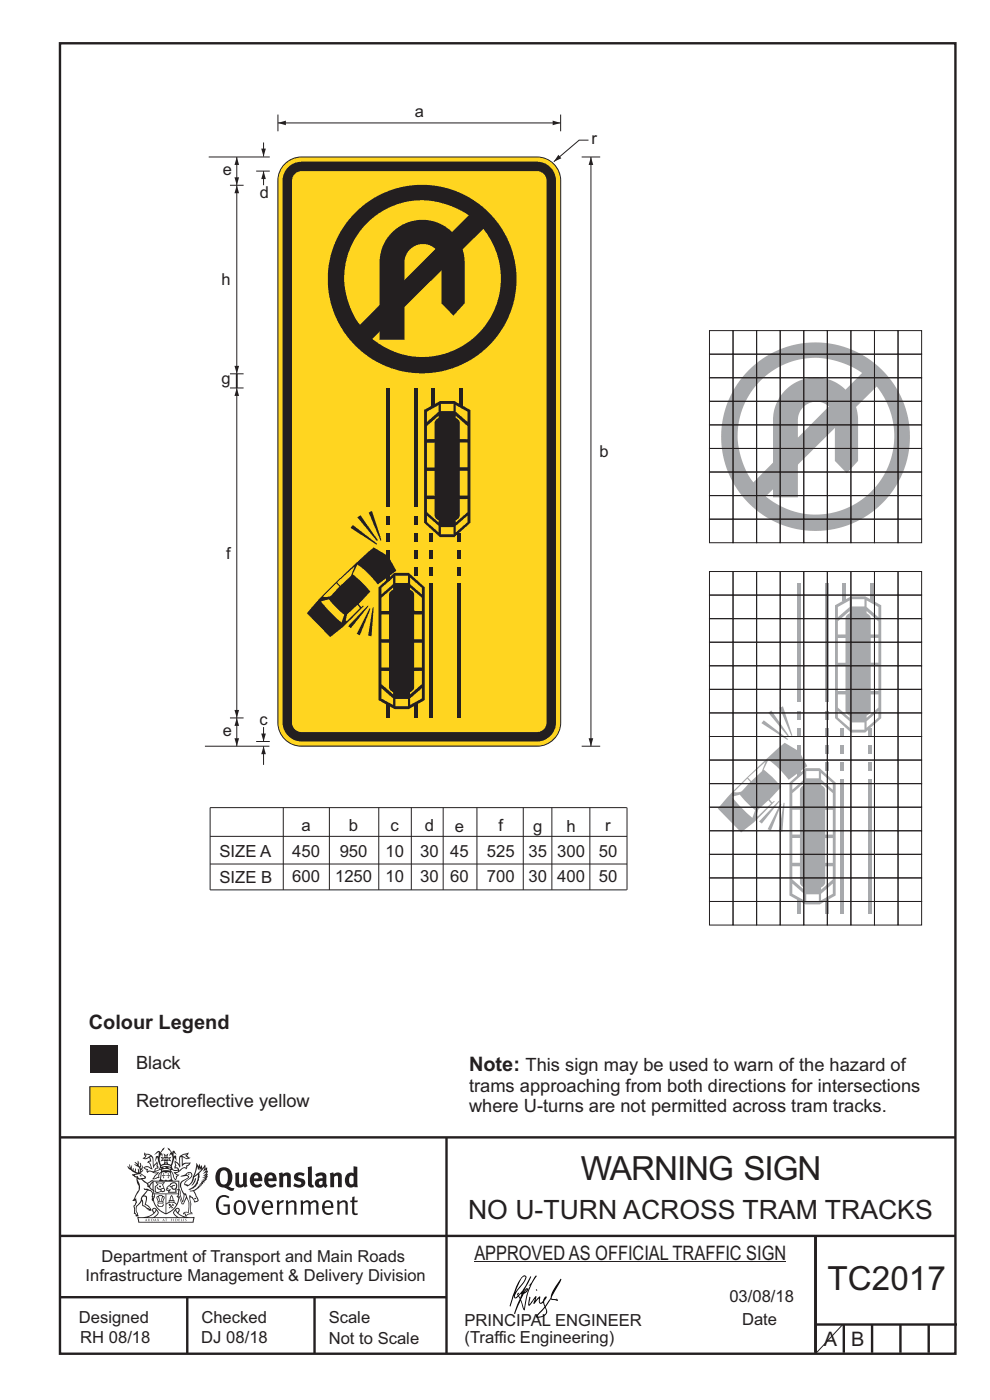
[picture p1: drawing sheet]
<svg xmlns="http://www.w3.org/2000/svg" width="210mm" height="297mm" viewBox="0 0 210 297" stroke-linecap="round" stroke-linejoin="round" font-family="sans-serif">
<g fill="none" stroke="#231f20" stroke-width=".51">
<path d="M12.7 9.2h190v278h-190zM12.7 241.3h190M94.7 241.4v45.8M12.7 275.2h82M12.7 262.2h190.1M39.7 275.2v12M66.7 275.2v12M173 262.1v24.9M173 281h30M179 281v6M185 281v6M191 281v6"/>
<path d="M197 281v6"/>
</g>
<path d="M100.6 267.7h66.2" fill="none" stroke="#231f20" stroke-width=".21"/>
<g fill="#231f20">
<path d="M47 248.4a2.55 2.55 0 0 0 0 2.7l.3 .2a.81 .81 0 0 0 1-1v-.5a1.04 1.04 0 0 0-1.1-1.5zM46.3 248.1a1.82 1.82 0 0 1 2.1-.2 1.82 1.82 0 0 1 .9 1.8 2.29 2.29 0 0 1-.8 2l.7 .3h.5l-.2 .6a2.87 2.87 0 0 1-2-.7 2.12 2.12 0 0 1-1.7-3.1z" fill-rule="evenodd"/>
<path d="M49.9 248.9l.8-.2v2a.46 .46 0 0 0 .3 .6 .46 .46 0 0 0 .6-.3v-2.1l.7-.2v2.4l.2 .5-.5 .3-.3-.3a1.02 1.02 0 0 1-1.2 .3 1.02 1.02 0 0 1-.6-1.1z" fill-rule="evenodd"/>
<path d="M54 249.5l-.1 .5h.9a.49 .49 0 0 0-.2-.6 .49 .49 0 0 0-.6 .1zM53.4 249.1a1.34 1.34 0 0 1 1.6-.2 1.34 1.34 0 0 1 .6 1.5v.2h-1.7a.77 .77 0 0 0 .5 .8 .77 .77 0 0 0 .9-.4l.3 .5a1.59 1.59 0 0 1-2 .2 1.59 1.59 0 0 1-.5-2.1z" fill-rule="evenodd"/>
<path d="M57 249.5l-.1 .5h1a.49 .49 0 0 0-.2-.6 .49 .49 0 0 0-.7 .1zM56.4 249.1a1.34 1.34 0 0 1 1.6-.2 1.34 1.34 0 0 1 .7 1.5v.2h-1.8a.77 .77 0 0 0 .5 .8 .77 .77 0 0 0 .9-.4l.4 .5a1.59 1.59 0 0 1-2.1 .2 1.59 1.59 0 0 1-.5-2.1z" fill-rule="evenodd"/>
<path d="M59.2 248.9l.7-.2 .1 .4a.95 .95 0 0 1 1-.3 .95 .95 0 0 1 .7 .8v2.3h-.8v-2.3a.46 .46 0 0 0-.8 .1v2.2h-.8z" fill-rule="evenodd"/>
<path d="M62.6 249.1a1.75 1.75 0 0 1 2-.1l-.2 .5-.6-.2a.43 .43 0 0 0-.6 .3l.4 .3a1.04 1.04 0 0 1 1.2 1.1 1.04 1.04 0 0 1-1.4 1l-1.2-.4 .3-.6 1 .4 .4-.4a.88 .88 0 0 0-1-.5l-.4-.2-.1-.4z" fill-rule="evenodd"/>
<path d="M65.3 247.6l.8-.2 .1 3.8 .3 .2 .1 .4a.88 .88 0 0 1-1 0 .88 .88 0 0 1-.3-1z" fill-rule="evenodd"/>
<path d="M67.8 250.6a.43 .43 0 0 0-.1 .7 .43 .43 0 0 0 .7-.1v-.7zM66.8 249.1a1.7 1.7 0 0 1 2.4 .1v1.9l.3 .4-.4 .5-.5-.4a1.03 1.03 0 0 1-1.7-.1 1.03 1.03 0 0 1 .8-1.5h.7v-.4a.8 .8 0 0 0-1.2 .1z" fill-rule="evenodd"/>
<path d="M70 248.9l.7-.2 .1 .4a.95 .95 0 0 1 1-.3 .95 .95 0 0 1 .7 .8v2.3h-.8v-2.3a.46 .46 0 0 0-.8 .1v2.2h-.8z" fill-rule="evenodd"/>
<path d="M74.3 249.5a1.48 1.48 0 0 0 0 1.7h.5l.2-.1v-1.5l-.3-.2zM75 247.4l.8 .1 .1 4.4h-.7l-.1-.2a1.26 1.26 0 0 1-1.4 0 1.26 1.26 0 0 1-.5-1.3 1.29 1.29 0 0 1 .4-1.4 1.29 1.29 0 0 1 1.4-.1z" fill-rule="evenodd"/>
<path d="M46.4 253.9a1.72 1.72 0 0 1 2.3 0l-.3 .3a1.24 1.24 0 0 0-1.4-.2 1.24 1.24 0 0 0-.6 1.4 1.49 1.49 0 0 0 1.2 1.9l.7-.1v-1.3h-.8l-.1-.4h1.3v1.9a1.93 1.93 0 0 1-2.2 0 1.93 1.93 0 0 1-.7-2.2l.2-.8z" fill-rule="evenodd"/>
<path d="M50.4 255.1a1.65 1.65 0 0 0 .2 2.2 .99 .99 0 0 0 1-1.4 .78 .78 0 0 0-.4-.8 .78 .78 0 0 0-.8 0zM50 254.9a1.33 1.33 0 0 1 1.6-.1 1.33 1.33 0 0 1 .5 1.4 1.31 1.31 0 0 1-1.3 1.6 1.31 1.31 0 0 1-1.2-1.6v-.6z" fill-rule="evenodd"/>
<path d="M52.5 254.7l.4-.1 .9 2.6 .8-2.5h.5l-1.1 3h-.5z" fill-rule="evenodd"/>
<path d="M56.3 255.2l-.2 .7h1.3a.7 .7 0 0 0-.3-.8 .7 .7 0 0 0-.8 .1zM55.9 255a1.22 1.22 0 0 1 1.5-.2 1.22 1.22 0 0 1 .5 1.5h-1.8a.93 .93 0 0 0 .5 1 .93 .93 0 0 0 1.1-.2l.2 .3a1.43 1.43 0 0 1-1.8 .1 1.43 1.43 0 0 1-.6-1.7z" fill-rule="evenodd"/>
<path d="M58.7 254.7l.4-.1 .1 .5 .4-.4 .6-.1-.2 .5a.66 .66 0 0 0-.8 .7v1.9h-.4z" fill-rule="evenodd"/>
<path d="M60.6 254.7l.4-.1 .1 .5a.94 .94 0 0 1 1-.5 .94 .94 0 0 1 .8 .8v2.3h-.5l-.1-2.5a.81 .81 0 0 0-1.2 .3v2.2h-.4z" fill-rule="evenodd"/>
<path d="M63.7 254.7l.5-.1 .1 .5 .4-.3a.78 .78 0 0 1 1.1 .3 .9 .9 0 0 1 1-.5 .9 .9 0 0 1 .8 .8v2.3h-.5l-.1-2.5a.67 .67 0 0 0-1.1 .3v2.2h-.5v-2.4l-.4-.3-.7 .4v2.3h-.5z" fill-rule="evenodd"/>
<path d="M69 255.2l-.1 .7h1.3a.7 .7 0 0 0-.3-.8 .7 .7 0 0 0-.9 .1zM68.7 255a1.22 1.22 0 0 1 1.5-.2 1.22 1.22 0 0 1 .5 1.5h-1.8a.93 .93 0 0 0 .4 1 .93 .93 0 0 0 1.2-.2l.1 .3a1.44 1.44 0 0 1-1.7 .1 1.44 1.44 0 0 1-.6-1.7z" fill-rule="evenodd"/>
<path d="M71.4 254.7l.5-.1 .1 .5a.94 .94 0 0 1 1-.5 .94 .94 0 0 1 .8 .8v2.3h-.5l-.1-2.5a.81 .81 0 0 0-1.2 .3v2.2h-.4z" fill-rule="evenodd"/>
<path d="M74.7 253.9l.5-.1v.9h.7l-.1 .3h-.6v2.2l.1 .2h.5l.1 .3a.75 .75 0 0 1-1.2-.6v-2.1h-.4v-.3h.4z" fill-rule="evenodd"/>
<path d="M30.8 244.9l1.1 .3-.9 .5h-.4l.6-.5zM31.8 245.4h.2a2.44 2.44 0 0 1 .4 1.9l.1 .5 .7-1-.1 .6 .3 .3a.57 .57 0 0 0-.6 .7l-1-.1-.5 .2 .2-.5-.8-.3 .7-.1 .9 .5 .1-.1-.6-1.3-.2-.2h.5zM30.7 244.4l-.1 .5 .2 .4-.6 .4a1.04 1.04 0 0 0 1.4-.1l.2 .6-.3 .1-.2 .4a.94 .94 0 0 1 .8 1.1l-.2-.1a1.16 1.16 0 0 0-1.5-.1l.3 .4 .4 .2 .1 .5 .2 .1 .1-.2a.94 .94 0 0 1 1.1 .2l.8 .1-1.2 1.2a1.13 1.13 0 0 0 1.2-.2l.4-.1-.1-.4 .5-.8a.83 .83 0 0 0-.6 1.1l-.3-.1-.7 .4 1.1-1.4-.5 .1-.5-.1 1.3-.5-.1-.1-.9 .4v-.3l.2-.2 .3 .1 .1-.3-.2-.4v-.6l-.1-.4-.7 1v-.7a1.42 1.42 0 0 0-1.6-1.8z" fill-rule="evenodd"/>
<path d="M38.5 245.2l.5-.2 .7-.1-.6 .3 .8 .5h-.3zM38.3 245.5l.2-.1 .1 2a1.69 1.69 0 0 1 1.6-.6l-.8 .5 .1 .5a1.1 1.1 0 0 0-1.5 .6l-.1-.5-.2-.2h-.5l.3-.4-.3-.7a1.42 1.42 0 0 1 .8 1.1l.2-.1zM37.1 246.2l.1 1-.2 .3 .1 .4h.5l.1 .2a.96 .96 0 0 1-1.1-.1l-.1 .1a1.06 1.06 0 0 0 1.3 .2v.1a.72 .72 0 0 1-1 .2l.3 .5 .6 .2-.4 .2-.1 .6-.2-.3-.4-1.1-.4-.4 .4 .9a1.54 1.54 0 0 0 .7 1.2l.2-.3a.58 .58 0 0 1 .4-.8l.2-.1h-.3l-.5-.3 .9-.5a.93 .93 0 0 1 1.2-.5v.2l.2-.2 .1-.5a.99 .99 0 0 0 .7-.8l-1.3 .1-.3 .2-.1-1.4 .9 .4 .9-.3h-.4l-.5-.4 .4-.7-.6 .2a1.46 1.46 0 0 0-1.4 2.1v.4l-.2-.4z" fill-rule="evenodd"/>
<path d="M35.6 248.9l.2 .1-.1 .3 .4 .1h-.4v.6l-.1-.6h-.3l.3-.1z" fill-rule="evenodd"/>
<path d="M34.6 248.9l.2 .1v.3l.3 .1h-.3l-.1 .6v-.6h-.4l.4-.1z" fill-rule="evenodd"/>
<path d="M34.3 248.8a.57 .57 0 0 1 .9 .2 .57 .57 0 0 1 .9-.2l.2 1.4h-.2a.57 .57 0 0 1-.9 0 .69 .69 0 0 1-1.1 0zM34.2 248.1l-.3 2.1-.2 .4h3l-.2-.4-.3-2.1h-.2v.2l-.8-.1-.8 .1v-.2z" fill-rule="evenodd"/>
<path d="M34.2 252.4a.3 .3 0 0 0 .6 0 .3 .3 0 0 0-.6 0zM33.3 250.9l.3 .3-.3 .4a.79 .79 0 0 0 0 1.3l.8-.2-.1-.3a.55 .55 0 0 1-.7-.6l.1-.1 .2 .3 .3 .2 .8-.2-.4-.7 .4-.4-.7 .2zM33 250.7l1.1 .2 .9-.2-.4 .6 .4 1.2a.56 .56 0 0 1-.8 .3l-.2 .1a.73 .73 0 0 1-.9 .1 .73 .73 0 0 1-.3-1v-.4l.6-.4z" fill-rule="evenodd"/>
<path d="M35.6 251.8l.7-.4a.58 .58 0 0 1 1-.1 .58 .58 0 0 1-.4 .9l-.3-.3a.43 .43 0 0 1 .6-.4 .57 .57 0 0 0-.8 .2l-.2-.1-.3 .1 .4 .2a.55 .55 0 0 0 .9 .4v.5h-1.3l.3-.4-.1-.1-.6 .1 .2-.3-.2-.1zM35.4 251.8l-.1 .2a.39 .39 0 0 0 .2 .6h.3l-.2 .4h1.9l-.1-.8a.86 .86 0 0 0-.1-1.3 .86 .86 0 0 0-1.3 .4z" fill-rule="evenodd"/>
<path d="M36 254.8h.8v.2h-.8zM36.4 253.8l.2 .8h-.4zM36.4 253.5l-.3 .5-.1 .6h-.2v.4l-.7 .4 .2 .1a1.48 1.48 0 0 1 2.1 .2l.2-.1-.6-.5v-.5h-.2l-.1-.6z" fill-rule="evenodd"/>
<path d="M35.8 255.4l.4 .1 .1 .3 .3-.2-.2-.2a.38 .38 0 0 1 .5 .5l-.2-.2-.3 .2 .3 .2-.3 .3-.1-.4-.4 .4-.1-.2 .4-.3-.1-.1-.2 .1z" fill-rule="evenodd"/>
<path d="M34.5 254h.2v.2l-.2 .6h-.2zM33.6 255.3h.9v.2a.55 .55 0 0 1-.8 .4v-.2l-.2-.1zM33.4 254h.2l.2 .8h-.2zM33.6 255l.8-.1 .1 .2h-.8zM33.8 253.7h.5l-.2 1.1h-.1zM33.3 253.8l-.1 .3 .3 1.1a.48 .48 0 0 0-.1 .6 .48 .48 0 0 0 .5 .2h.5a.49 .49 0 0 0 .2-.8l.3-1.1-.1-.3a1.42 1.42 0 0 0-1.5 0z" fill-rule="evenodd"/>
<path d="M33.7 251.5l.4 .1 .1 .3h-.3z" fill-rule="evenodd"/>
<path d="M41.3 250.1l.3-.2-.2 .8-.6 .8h-.2l.5-.7z" fill-rule="evenodd"/>
<path d="M39.7 249l.3-.2 .5 .2a.88 .88 0 0 1-.6 1.1 1.22 1.22 0 0 0-.8 1.3l.5 .2a.72 .72 0 0 0 .9-.4l.5-.8 .2-.6 .8-.6v.2a2.85 2.85 0 0 1-2 2.9l.1 .1a2.13 2.13 0 0 0 1.9-1.5v-.3a2.01 2.01 0 0 0 .3-1.7l1.1-1.3-.4 1 .7-.5-.7 1 .8-.4-.8 .8 .7-.2-.9 .6 .8-.1-.8 .4h.7l-.8 .3 .3 .2h-.4l.2 .3h-.4l.2 .3h-.4l.1 .2h-.1a2.16 2.16 0 0 1-2 1.1l.1 .2 .4-.1a.76 .76 0 0 1 .7 .8l.5 1.2-.6 .2a1.45 1.45 0 0 0-1.1-1.3l.2 1.8-.1 1.8 .4 .3a1.07 1.07 0 0 0-1.2 .4v-.3l-.5-.2a.87 .87 0 0 1 1.1-.1v-.7a4.4 4.4 0 0 0-.6-3.1l-.1-.3h-.2a2.16 2.16 0 0 1-.7-2.2l.3-.4 1.2-.7a.55 .55 0 0 0-.4-.8zM37.8 252.4a.76 .76 0 0 1 .3 1.1l.6 1.6 .4-1.7 .2 .1a.61 .61 0 0 1-.1 .9l-.3 .8-.2 .1-.7-1.6-.3 .1a1.18 1.18 0 0 0 .1-1.4zM41.8 247.5l.2 .7 .3-.5v.6l.4-.5a1.9 1.9 0 0 1-1.2 1.4l-.3 .3zM38.2 249.6l1.4-.2 .2 .2v.3l-.5 .2a1.26 1.26 0 0 0-.9 1.9l.2 .7a1.84 1.84 0 0 1 .1 2.1l-.4-1.4a.96 .96 0 0 0-.4-1.2l-.4 .2a.78 .78 0 0 1 0 1.3l.1 .3h.4l.4 1.1a.38 .38 0 0 0 .2 .4 .38 .38 0 0 0 .4-.1l.6-1.2a2.94 2.94 0 0 1 .4 2.5l-.1 .4h-.8l-.3 .4v.2l.4-.1 .1 .4 .2 .1a1.02 1.02 0 0 1 1.3-.5v-.4l-.3-.1 .1-1.8-.3-1.3h.1a1.14 1.14 0 0 1 .8 1 .63 .63 0 0 0 .8-.2 .63 .63 0 0 0-.2-.9l-.6-1.2 .9-.6 .2-.4h.3l-.1-.2h.4l-.1-.3h.3l-.1-.3 .5-.1-.2-.2 .6-.4v-.2h-.2l.4-.5h-.3l.3-.5-.4 .1 .4-.5v-.3l-.3 .2 .2-.7-.1-.2-.4 .3v-.8l-.6 .8-.2-.8-.2 .5-.3-.7-.1 .6-.5-.8-.1 1.4-.6 1.8a1.81 1.81 0 0 1-1 1.5l-.6-.2a1.75 1.75 0 0 1 1.1-1.2 .75 .75 0 0 0 .1-1.3 .75 .75 0 0 0-1.2 .4z" fill-rule="evenodd"/>
<path d="M41.2 254.1h.3l.2 .2-.4 .1z" fill-rule="evenodd"/>
<path d="M29.4 258.4h11.6l-.1 .8h-11.4zM31.3 258.2l.5-.1a2.48 2.48 0 0 0 1.4-1.3l.3 .5-.5 .6-.5 .3zM32.5 256.6l.3-.2 .2 .1-.3 .7zM37.2 256.8a2.65 2.65 0 0 0 1.8 1.4h-1.1l-.5-.3-.5-.6zM37.4 256.5l.2-.1 .3 .2-.3 .6zM29.2 258.2l.1 1.2h11.8l.2-1.1-.2-.1a4.1 4.1 0 0 1-3.3-.9l.3-.4-.1-.6a1.06 1.06 0 0 0-1.3 1l.2 .4 .6 .5h-4.7l.3-.1a.84 .84 0 0 0 .6-.8 .84 .84 0 0 0-.5-.8l-.3-.2h-.5l-.1 .6 .3 .4a4.2 4.2 0 0 1-3.4 .9z" fill-rule="evenodd"/>
<path d="M31 258.7l.1 .2h-.2zM31 258.5l-.3 .6 .4-.2 .2 .2z" fill-rule="evenodd"/>
<path d="M31.3 258.6h.3v.4a.25 .25 0 0 0 .2-.1 .25 .25 0 0 0-.1-.3h.1a.29 .29 0 0 1 0 .4 .29 .29 0 0 1-.4 0 .29 .29 0 0 1 0-.4z" fill-rule="evenodd"/>
<path d="M32.2 258.6a.22 .22 0 0 1 .3 .2 .22 .22 0 0 1-.3 .2zM32 258.6l.1 .4a.33 .33 0 0 0 .4 0 .33 .33 0 0 0 0-.4 .33 .33 0 0 0-.5 0z" fill-rule="evenodd"/>
<path d="M32.9 258.7l.1 .2h-.2zM32.9 258.5l-.2 .6 .3-.2 .2 .2z" fill-rule="evenodd"/>
<path d="M33.3 258.6h.2l.1 .1 .2-.1-.2 .2 .2 .3-.3-.3-.1 .3h-.1l.2-.3z" fill-rule="evenodd"/>
<path d="M34.7 258.7l.1 .2h-.2zM34.7 258.5l-.3 .6 .4-.2 .2 .2z" fill-rule="evenodd"/>
<path d="M35 258.5h.5l-.2 .1v.5h-.2l.1-.5z" fill-rule="evenodd"/>
<path d="M36.2 258.6l.3-.1-.1 .1v.2h.1h-.1v.3h-.2z" fill-rule="evenodd"/>
<path d="M36.7 258.6h.2v.5h-.2z" fill-rule="evenodd"/>
<path d="M37.3 258.6a.22 .22 0 0 1 .3 .2 .22 .22 0 0 1-.3 .2zM37.1 258.6v.4a.33 .33 0 0 0 .5 0 .33 .33 0 0 0 0-.4 .33 .33 0 0 0-.5 0z" fill-rule="evenodd"/>
<path d="M37.8 258.6l.4-.1-.2 .1v.2h.1h-.1v.2l.2 .1h-.4z" fill-rule="evenodd"/>
<path d="M38.4 258.6h.2l-.1 .4 .2 .1h-.3z" fill-rule="evenodd"/>
<path d="M38.9 258.6h.2v.5h-.2z" fill-rule="evenodd"/>
<path d="M39.3 258.6h.2h-.1l.2 .3-.2 .2-.1-.1v-.1l.2 .1z" fill-rule="evenodd"/>
<path d="M34.2 247.4a1.51 1.51 0 0 1 2 .2 2.67 2.67 0 0 0-2.1 0zM35.7 247.6l.4 .1 .1 .3-.4-.1zM34.6 247.6h.5l.1 .2h-.4zM34 247.8l.3 .2h-.3zM34.9 246.9l.3-.2 .3 .2zM34.9 245.6l.2 .1v.3h-.2zM35 245.1l.2 .2 .2-.2-.1 .3h-.2zM35.1 246.3h.2l.1 .4-.2-.2-.2 .2zM35.3 245.7l.2-.1v.4h-.2zM34.4 245.7h.3l.1 .3-.4 .1 .2-.2zM35.7 245.7h.3l-.2 .2 .2 .2-.4-.1zM32.7 244.9l1-.5-.1 1-.2-.2-.3 .2-.3 1.1 .5-1 .3 .9a1.84 1.84 0 0 1 .2 1.7l.4 .1a2.48 2.48 0 0 1 2.2 0l.2-.2-.2-.7 .7-1.8 .4 .7-.2-1-.2-.1-.2 .3v-.9l.6 .4-.6-.8-.3 .1-.1 .4-.5-.9-.5-.3 .2 .5 .6 .5-.5 .8 .4-.4a2.06 2.06 0 0 1 0 2.3l-.5-.2-.2-.6 .1-.1 .8 .2-.4-.5 .4-.5-.7 .2-.2-.2 .2-.7-.5 .4-.5-.4 .2 .7-.2 .2-.7-.2 .4 .5-.4 .5 .8-.2 .1 .1-.2 .6-.5 .2a2.02 2.02 0 0 1 0-2.2l.3 .5-.1-.7-.3-.1 .8-1.2-.4 .3-.5 .8-.2-.3a.8 .8 0 0 0-.8 .5z" fill-rule="evenodd"/>
<path d="M29.2 250.1l.3 .1a.61 .61 0 0 1 .8 .4l.3 .2a.8 .8 0 0 1 .6 1l.4 .1 .5 .5a1 1 0 0 1 .5 1.1l-.1 .7v-.5h-.1a.96 .96 0 0 0-.8-1.3l-.2-.2h-.7l-.1-.1-.1 .1 .1 .3h.6l-1.2 1.3-.2 1-.4 .6a1.33 1.33 0 0 0-.5 1.8l.2 .5a1.26 1.26 0 0 1-.5-1.5l-.1-.3a1.56 1.56 0 0 0 .4-1.7l-.3 .2 .2-.5a3.2 3.2 0 0 0 .7-3zM30.4 253.9h.4a2.06 2.06 0 0 1-.1 1.6l.7 .5 .4 .4-.6-.1-.8-.6-.1-.9a.51 .51 0 0 1 .1-.9zM28.6 249.3a1.52 1.52 0 0 1 2.1 .5l-1.1 .2-.2-.1-.1-.4h-.5zM27.5 247v.8l-.3-.4h-.1a3.1 3.1 0 0 0 1.9 1.6l-1 .1 .5 .6 .5 .1 .1 1.1a1.84 1.84 0 0 1-.3 2.5l-.4 .9-.3 .4 .2 .1 .4-.1 .1 .4-.2 .5-.3 .2 .1 1.7h.2l.3 .5 .1 .1 .4-.1-.1-.5a1.3 1.3 0 0 1-.1-1.7l.9-1 .1 1.1 .6 .2 .5 .5 .1-.1 .2 .3h.5a1.85 1.85 0 0 0-1.2-1.4l.1-.3a1.39 1.39 0 0 0 0-1.4l-.5-.1 .5-.5a.66 .66 0 0 1 .9-.4 .66 .66 0 0 1 .3 .9l-.1 .4 .2-.1v.2l-.1 .3 .2 .5 .1-.3a2.24 2.24 0 0 0 .1-2.2 .73 .73 0 0 1-.7-.7 .73 .73 0 0 1 .6-.7v-.2a.94 .94 0 0 0-.9 .8 .48 .48 0 0 1-.1-.6 .48 .48 0 0 1 .5-.2l.5-.3a.51 .51 0 0 0-.8 .2l-.5 .2-1-.8h.6l.2-.5-1.2-.7 .5-.5v-.3l-.5 .4 .1-.2a.69 .69 0 0 0 .2-1v.4l-.2 .3v-1.1l-.3-.2 .1 .6-.1 .2-.4-1.3v.7l-.6-.4 .5 .7-.6-.2 .3 .3a1 1 0 0 1 .7 1.4l-.2-.8v.9l-.5-.2v-.8l-.2 .7-.2-.1-.1-.6-.2 .4-.2-.2 .1-.7-.2 .5z" fill-rule="evenodd"/>
<path d="M29.6 249.4l.2-.1 .3 .2z" fill-rule="evenodd"/>
<path d="M32.4 250.5h5.6v2l-.2-.1v-1.7h-5.2v2.5h5.2v-.8l.1 .2-.1 1.1v-.3h-2.5v4a4.1 4.1 0 0 0 2.6-3.6l.1-.1a4 4 0 0 1-2.8 3.9 4.2 4.2 0 0 1-2.8-4.7l.1 1.2 .1-.1a3.8 3.8 0 0 0 2.5 3.4v-4h-2.5l-.2-.9z" fill-rule="evenodd"/>
<circle cx="40" cy="249.1" r=".17"/>
</g>
<g fill="#000001">
<path d="M111.6 273.7l.2-.2-.5 .7zM110.4 274.5l.3 .1-.3 .7-.3-.4zM110.9 270.9l.5-.1a9.3 9.3 0 0 1-2 3.2l-.1 .2 1-2.5zM110.6 271a14.7 14.7 0 0 0-2.2 4.9l-.3 1.2 .1 .1 .8-2.4a.42 .42 0 0 0 .2 .7 .42 .42 0 0 0 .6-.3l.2-.2 .2 .6-1.1 3.1h.2l1.1-2.8 .6 1.9 .2 .2 .2-.5a13.5 13.5 0 0 1 2-6.2l.5-.5-.2-.2-1.6 2.1 .4-.1a14.9 14.9 0 0 0-1.3 5.1l-.4-1.2a1.39 1.39 0 0 1 .2-1.8l.1-.2a.92 .92 0 0 0 .8-1.2 .75 .75 0 0 0-.7 .7l-.2 .2 1.6-3.4h-.1l-.4 .7a10.5 10.5 0 0 1-2.2 3.2l.2-.4a.32 .32 0 0 0-.4 .2 .32 .32 0 0 0 .1 .4l-.5 .4a3.2 3.2 0 0 1 1.1-2.3l.5-.6a2.49 2.49 0 0 0 .7-1.6l-.3-.2z" fill-rule="evenodd"/>
<path d="M115.6 277.5a1.15 1.15 0 0 1 .1 1.3 1.15 1.15 0 0 1-1.2 .5h-.5zM112.3 275.1l-.3 1.7 .3 .2 1.2-1.5-.3 1.1 1.1-1.2a.94 .94 0 0 0 .4 1.2l.5-.3 .3 .9-1.2 1.3a.98 .98 0 0 0-.5 1 1.9 1.9 0 0 0 2.3-1.3l-.1-.3a1.02 1.02 0 0 1 .3-1.4l.5-.9 1.5 .3-.2-.5v.3l-1.1-.2v-.2l2-3.6 .1-.3-.1-.1-1.8 2.7a6.6 6.6 0 0 1-1.5 3l-.2-.2a1.01 1.01 0 0 1 .4-1.4l.1-.2-.3-.2-.3 .5-.2 .5-.5 .4-.2-.4 .1-.9-.2-.1-.8 .9 .2-.9h-.1l-1.4 1.7 .2-1.4v-.1z" fill-rule="evenodd"/>
<path d="M113.7 273.5l.3 .3h-.3z" fill-rule="evenodd"/>
</g>
<path d="M19 221.8h5.9v5.8h-5.9z" fill-rule="evenodd" fill="#231f20"/>
<path d="M19 230.5h5.9v5.9h-5.9z" fill-rule="evenodd" fill="#ffd520" stroke="#231f20" stroke-width=".21"/>
<g fill="none" stroke="#231f20" stroke-width=".21">
<path d="M44.6 177.4h88.4M60.1 171.3v17.5M69.9 171.3v17.5M80.3 171.3v17.5M87.2 171.3v17.5M94 171.3v17.5M101.2 171.3v17.5M111 171.3v17.5M117.1 171.3v17.5M125.1 171.3v17.5M133 171.3h-88.4v17.5h88.4M133 171.3v17.5"/>
<path d="M44.6 183.3h88.4"/>
</g>
<path d="M60.1 35.1a5 5 0 0 1 3.9-1.8h49.9a5 5 0 0 1 5 5v115a5 5 0 0 1-5 5h-49.9a5 5 0 0 1-5.1-5v-115a5 5 0 0 1 1.2-3.2z" fill-rule="evenodd" fill="#ffd520" stroke="#231f20" stroke-width=".21"/>
<path d="M61.1 35.5a4 4 0 0 1 2.9-1.2h49.9a4 4 0 0 1 4 4v115a4 4 0 0 1-4 4h-49.9a4 4 0 0 1-4.1-4v-115a4 4 0 0 1 1.2-2.8z" fill-rule="evenodd" fill="#231f20"/>
<path d="M62.5 36.9l.9-.5 .6-.1h49.9a2.03 2.03 0 0 1 2 2v115a2.03 2.03 0 0 1-2 2h-49.9a2.03 2.03 0 0 1-2.1-2v-115l.1-.5z" fill-rule="evenodd" fill="#ffd520"/>
<g fill="#231f20">
<path d="M83.2 49.3a9 9 0 0 1 9.8-2 9 9 0 0 1 5.6 8.4v8.6l-2.4 2.7-2.6-2.7v-8.6a3.9 3.9 0 0 0-3.9-3.9 3.9 3.9 0 0 0-3.9 3.9v16.4h-5.3v-16.4a8.9 8.9 0 0 1 2.7-6.4z" fill-rule="evenodd"/>
<path d="M69.5 59.2a20 20 0 0 1 40.1 0 20 20 0 0 1-40.1 0zM79 71.9a16.7 16.7 0 0 0 22.3-1 16.7 16.7 0 0 0 1.2-22.3zM77.9 47.3a16.8 16.8 0 0 1 21.5-1.6l-23 23.2a16.5 16.5 0 0 1 1.5-21.6z" fill-rule="evenodd"/>
<path d="M81.9 116.6h.7v6.6h-.7z" fill-rule="evenodd"/>
<path d="M81.9 113h.7v1.9h-.7z" fill-rule="evenodd"/>
<path d="M87.8 113h.7v1.9h-.7z" fill-rule="evenodd"/>
<path d="M81.9 109.4h.7v1.9h-.7z" fill-rule="evenodd"/>
<path d="M87.8 109.4h.7v1.9h-.7z" fill-rule="evenodd"/>
<path d="M87.8 116.6h.7v1.9h-.7z" fill-rule="evenodd"/>
<path d="M87.8 120.2h.7v1.9h-.7z" fill-rule="evenodd"/>
<path d="M78 128.4l.2 .2-3.8 4.7-.6-.5z" fill-rule="evenodd"/>
<path d="M78.4 129.1l.2 .1-2.3 5.6-.6-.3z" fill-rule="evenodd"/>
<path d="M79.1 128.8l.2 .1-.5 6.1-.7-.2z" fill-rule="evenodd"/>
<path d="M78.2 108.7l.7-.3 2 6.2-.2 .1z" fill-rule="evenodd"/>
<path d="M75.8 109.8l.6-.5 3.8 5.3-.3 .1z" fill-rule="evenodd"/>
<path d="M74.8 111.4l5.2 4-.2 .1-5.5-3.5z" fill-rule="evenodd"/>
<path d="M80.3 124.6l3.4-3.1h3l3.4 3.1v23.9l-3.4 1.9h-3l-3.4-1.9zM87 124.7v.4a1.3 1.3 0 0 1 .9 1.1v3.4h1.6v-2.8zM87.9 130.4v5.2h1.6v-5.2zM87.9 136.4v5.2h1.6v-5.2zM87.9 142.3v3.5a1.3 1.3 0 0 1-.9 1v.5l2.5-2.2v-2.8zM80.9 142.3v2.8l2.5 2.2v-.5a1.3 1.3 0 0 1-.9-1v-3.5zM80.9 136.3v5.3h1.6v-5.3zM80.9 130.3v5.3h1.6v-5.3zM80.9 126.8v2.8h1.6v-3.4a1.3 1.3 0 0 1 .9-1.1v-.4zM83.9 122.1v1.6h2.6v-1.6zM80.9 124.7v1.4l2.5-2.2v-1.4zM83.9 148.3v1.5h2.6v-1.5zM87 148.2v1.4l2.5-1.4v-2.2zM87 122.5l2.5 2.2v1.4l-2.5-2.2zM80.9 146l2.5 2.2v1.4l-2.5-1.4z" fill-rule="evenodd"/>
<path d="M69.9 124.9l-2.6 2.6-2.2 2.6 4.9 5.1 2.7-2.2 4.5-4.5h-.3l-.3 .3-.5-.6 2.5-2.7-1.9-2.1-1.9-1.6 1-2a20 20 0 0 1 4.3 4.2l4-2.9-1.8-3.1-3-1.9-4.1 3.7zM68.1 127.6a29.8 29.8 0 0 0 4.3 4.5l.6-1.7-1.8-1.6-1.5-1.7zM73.6 130.3l-.3 1.3 .2 .2 2.9-2.8-.6-.7zM68.5 126.6h.9l.8-.3 1.8-1.9-.7-.6zM71.5 123.5l.7 .8 2.2-2.1 .8-2z" fill-rule="evenodd"/>
<path d="M81.9 149.3h.7v3h-.7z" fill-rule="evenodd"/>
<path d="M87.8 149.3h.7v3h-.7z" fill-rule="evenodd"/>
<path d="M91.2 123.8h.7v28.5h-.7z" fill-rule="evenodd"/>
<path d="M97.1 123.8h.7v28.5h-.7z" fill-rule="evenodd"/>
<path d="M91.5 82.3h.7v3.8h-.7z" fill-rule="evenodd"/>
<path d="M97.5 82.3h.7v3.8h-.7z" fill-rule="evenodd"/>
<path d="M90 87v23.9l3.4 3.1h3l3.4-3.1v-23.9l-3.4-1.9h-3.1zM97.5 105.9h1.7v2.8l-2.5 2.1v-.4a1.3 1.3 0 0 0 .8-1.1zM97.5 99.9h1.7v5.2h-1.7zM97.5 93.9h1.7v5.2h-1.7zM96.7 88.2l2.5 2.2v2.8h-1.7v-3.5a1.3 1.3 0 0 0-.8-1zM90.6 90.4l2.5-2.2v.4a1.3 1.3 0 0 0-.9 1.1v3.5h-1.6zM90.6 93.9h1.6v5.3h-1.6zM90.6 99.9h1.6v5.3h-1.6zM90.6 105.9h1.6v3.4a1.3 1.3 0 0 0 .9 1.1v.4l-2.5-2.1zM93.5 111.8h2.7v1.6h-2.7zM90.6 109.4l2.5 2.2v1.4l-2.5-2.2zM93.5 85.7h2.7v1.5h-2.7zM96.7 85.9l2.5 1.4v2.2l-2.5-2.2zM96.7 111.6v1.4l2.5-2.2v-1.4zM90.6 87.3v2.2l2.5-2.2v-1.4z" fill-rule="evenodd"/>
<path d="M81.9 82.3h.7v25.2h-.7z" fill-rule="evenodd"/>
<path d="M87.8 82.3h.7v25.2h-.7z" fill-rule="evenodd"/>
<path d="M97.1 113h.7v1.9h-.7z" fill-rule="evenodd"/>
<path d="M97.1 116.6h.7v1.9h-.7z" fill-rule="evenodd"/>
<path d="M97.1 120.2h.7v1.9h-.7z" fill-rule="evenodd"/>
<path d="M91.2 113h.7v1.9h-.7z" fill-rule="evenodd"/>
<path d="M91.2 116.6h.7v1.9h-.7z" fill-rule="evenodd"/>
<path d="M91.2 120.2h.7v1.9h-.7z" fill-rule="evenodd"/>
</g>
<path d="M59 26.1h59.9" fill="none" stroke="#231f20" stroke-width=".21"/>
<g fill="#231f20">
<path d="M59 26.1l1.6-.5v1z"/>
<path d="M117.2 25.6l1.7 .5-1.7 .5z"/>
</g>
<path d="M118.9 24.3v3.6M124.8 29.7h-1.9l-5.4 4.6" fill="none" stroke="#231f20" stroke-width=".21"/>
<path d="M118.4 32.8l.7 .8-1.6 .7z" fill="#231f20"/>
<path d="M125.4 33.3v125" fill="none" stroke="#231f20" stroke-width=".21"/>
<g fill="#231f20">
<path d="M124.9 156.6h.9l-.4 1.7z"/>
<path d="M125.4 33.3l.4 1.7h-.9z"/>
</g>
<path d="M55.9 36.3v3M59 24.3v3.6M123.4 33.3h3.9M123.4 158.3h3.9" fill="none" stroke="#231f20" stroke-width=".21"/>
<path d="M55.9 36.3l.5 1.7h-1z" fill="#231f20"/>
<path d="M44.3 33.3h12.9M50.2 33.3v6M54.3 36.3h2.9M43.5 158.3h13.6" fill="none" stroke="#231f20" stroke-width=".21"/>
<g fill="#231f20">
<path d="M50.2 33.3l.5 1.7h-1z"/>
<path d="M49.7 37.6h1l-.5 1.7z"/>
</g>
<path d="M54.3 157.3h2.9M55.9 158.3v4" fill="none" stroke="#231f20" stroke-width=".21"/>
<path d="M55.9 158.3l.5 1.7h-1z" fill="#231f20"/>
<path d="M55.9 154.2v3.1" fill="none" stroke="#231f20" stroke-width=".21"/>
<path d="M55.4 155.6h1l-.5 1.7z" fill="#231f20"/>
<path d="M55.9 30.2v3" fill="none" stroke="#231f20" stroke-width=".21"/>
<path d="M55.4 31.5h1l-.5 1.7z" fill="#231f20"/>
<path d="M50.2 39.3v40" fill="none" stroke="#231f20" stroke-width=".21"/>
<g fill="#231f20">
<path d="M50.2 39.3l.5 1.7h-1z"/>
<path d="M49.7 77.6h1l-.5 1.7z"/>
</g>
<path d="M48.8 39.3h2.9M48.8 79.3h2.9M50.2 79.3v3M48.8 82.3h2.9M50.2 152.3v6" fill="none" stroke="#231f20" stroke-width=".21"/>
<g fill="#231f20">
<path d="M50.2 152.3l.5 1.7h-1z"/>
<path d="M49.7 156.6h1l-.5 1.7z"/>
</g>
<path d="M50.2 82.3v70M48.8 152.3h2.9" fill="none" stroke="#231f20" stroke-width=".21"/>
<g fill="#231f20">
<path d="M50.2 82.3l.5 1.7h-1z"/>
<path d="M49.7 150.6h1l-.5 1.7z"/>
</g>
<g fill="#a7a9ac">
<path d="M166.6 82.7a9 9 0 0 1 9.9-2 9 9 0 0 1 5.5 8.4v8.7l-2.4 2.6-2.5-2.6v-8.7a3.9 3.9 0 0 0-3.9-3.9 3.9 3.9 0 0 0-3.9 3.9v16.4h-5.3v-16.4a8.9 8.9 0 0 1 2.6-6.4z" fill-rule="evenodd"/>
<path d="M153 92.7a20 20 0 0 1 40 0 20 20 0 0 1-40 0zM162.4 105.3a16.7 16.7 0 0 0 22.4-1 16.7 16.7 0 0 0 1.2-22.3zM161.3 80.8a16.8 16.8 0 0 1 21.6-1.7l-23.1 23.2a16.5 16.5 0 0 1 1.5-21.5z" fill-rule="evenodd"/>
</g>
<g fill="none" stroke="#231f20" stroke-width=".21">
<path d="M150.5 70.1h5v5h-5zM150.5 75.1h5v5h-5zM155.5 70.1h5v5h-5zM155.5 75.1h5v5h-5zM160.5 70.1h5v5h-5zM160.5 75.1h5v5h-5zM165.5 70.1h5v5h-5zM165.5 75.1h5v5h-5zM170.5 70.1h5v5h-5zM170.5 75.1h5v5h-5zM175.5 70.1h5v5h-5zM175.5 75.1h5v5h-5z"/>
<path d="M180.5 70.1h5v5h-5zM180.5 75.1h5v5h-5zM185.5 70.1h5v5h-5zM185.5 75.1h5v5h-5zM190.5 70.1h5v5h-5zM190.5 75.1h5v5h-5zM150.5 80.1h5v5h-5zM150.5 85.1h5v5h-5zM150.5 90.1h5v5h-5zM150.5 95.1h5v5h-5zM155.5 80.1h5v5h-5zM155.5 85.1h5v5h-5z"/>
<path d="M155.5 90.1h5v5h-5zM155.5 95.1h5v5h-5zM160.5 80.1h5v5h-5zM160.5 85.1h5v5h-5zM160.5 90.1h5v5h-5zM160.5 95.1h5v5h-5zM165.5 80.1h5v5h-5zM165.5 85.1h5v5h-5zM165.5 90.1h5v5h-5zM165.5 95.1h5v5h-5zM170.5 80.1h5v5h-5zM170.5 85.1h5v5h-5z"/>
<path d="M170.5 90.1h5v5h-5zM170.5 95.1h5v5h-5zM175.5 80.1h5v5h-5zM175.5 85.1h5v5h-5zM175.5 90.1h5v5h-5zM175.5 95.1h5v5h-5zM180.5 80.1h5v5h-5zM180.5 85.1h5v5h-5zM180.5 90.1h5v5h-5zM180.5 95.1h5v5h-5zM185.5 80.1h5v5h-5zM185.5 85.1h5v5h-5z"/>
<path d="M185.5 90.1h5v5h-5zM185.5 95.1h5v5h-5zM190.5 80.1h5v5h-5zM190.5 85.1h5v5h-5zM190.5 90.1h5v5h-5zM190.5 95.1h5v5h-5zM150.5 100.1h5v5h-5zM150.5 105.1h5v5h-5zM150.5 110.1h5v5h-5zM155.5 100.1h5v5h-5zM155.5 105.1h5v5h-5zM155.5 110.1h5v5h-5z"/>
<path d="M160.5 100.1h5v5h-5zM160.5 105.1h5v5h-5zM160.5 110.1h5v5h-5zM165.5 100.1h5v5h-5zM165.5 105.1h5v5h-5zM165.5 110.1h5v5h-5zM170.5 100.1h5v5h-5zM170.5 105.1h5v5h-5zM170.5 110.1h5v5h-5zM175.5 100.1h5v5h-5zM175.5 105.1h5v5h-5zM175.5 110.1h5v5h-5z"/>
<path d="M180.5 100.1h5v5h-5zM180.5 105.1h5v5h-5zM180.5 110.1h5v5h-5zM185.5 100.1h5v5h-5zM185.5 105.1h5v5h-5zM185.5 110.1h5v5h-5zM190.5 100.1h5v5h-5zM190.5 105.1h5v5h-5zM190.5 110.1h5v5h-5z"/>
</g>
<g fill="#a7a9ac">
<path d="M169 158.1h.7v6.5h-.7z" fill-rule="evenodd"/>
<path d="M169 154.5h.7v1.8h-.7z" fill-rule="evenodd"/>
<path d="M175 154.5h.7v1.8h-.7z" fill-rule="evenodd"/>
<path d="M169 150.9h.7v1.9h-.7z" fill-rule="evenodd"/>
<path d="M175 150.9h.7v1.9h-.7z" fill-rule="evenodd"/>
<path d="M175 158.1h.7v1.8h-.7z" fill-rule="evenodd"/>
<path d="M175 161.6h.7v1.9h-.7z" fill-rule="evenodd"/>
<path d="M165.2 169.9l.2 .1-3.8 4.7-.6-.4z" fill-rule="evenodd"/>
<path d="M165.5 170.5l.2 .1-2.2 5.6-.7-.3z" fill-rule="evenodd"/>
<path d="M166.2 170.3h.2l-.4 6.1-.7-.1z" fill-rule="evenodd"/>
<path d="M165.4 150.2l.7-.4 2 6.2-.2 .1z" fill-rule="evenodd"/>
<path d="M163 151.2l.6-.5 3.7 5.3-.2 .2z" fill-rule="evenodd"/>
<path d="M162 152.8l5.2 4-.2 .2-5.5-3.6z" fill-rule="evenodd"/>
<path d="M167.5 166l3.4-3h3l3.4 3v24l-3.4 1.9h-3l-3.4-1.9zM174.2 166.1v.4a1.3 1.3 0 0 1 .8 1.1v3.5h1.7v-2.8zM175 171.8v5.3h1.7v-5.3zM175 177.8v5.3h1.7v-5.3zM175 183.8v3.4a1.3 1.3 0 0 1-.8 1.1v.4l2.5-2.1v-2.8zM168.1 183.8v2.8l2.5 2.1v-.4a1.3 1.3 0 0 1-.9-1.1v-3.4zM168.1 177.8v5.2h1.6v-5.2zM168.1 171.8v5.2h1.6v-5.2zM168.1 168.3v2.8h1.6v-3.5a1.3 1.3 0 0 1 .9-1.1v-.4zM171 163.6v1.5h2.7v-1.5zM168.1 166.2v1.3l2.5-2.1v-1.4zM171 189.7v1.6h2.7v-1.6zM174.2 189.6v1.4l2.5-1.4v-2.2zM174.2 164l2.5 2.2v1.3l-2.5-2.1zM168.1 187.4l2.5 2.2v1.4l-2.5-1.4z" fill-rule="evenodd"/>
<path d="M157 166.3l-2.6 2.7-2.1 2.5 4.9 5.1 2.7-2.1 4.5-4.5h-.3l-.3 .2-.6-.6 2.5-2.7-1.9-2.1-1.8-1.6 1-2a20 20 0 0 1 4.3 4.2l3.9-2.9-1.7-3.1-3-1.8-4.2 3.6zM155.2 169a29.8 29.8 0 0 0 4.4 4.5l.6-1.6-1.9-1.7-1.4-1.6zM160.8 171.8l-.3 1.2 .2 .2 2.9-2.8-.6-.6zM155.7 168l.9 .1 .8-.3 1.8-1.9-.7-.7zM158.7 165l.7 .7 2.2-2.1 .8-2z" fill-rule="evenodd"/>
<path d="M169 190.7h.7v3h-.7z" fill-rule="evenodd"/>
<path d="M175 190.7h.7v3h-.7z" fill-rule="evenodd"/>
<path d="M178.3 165.2h.7v28.5h-.7z" fill-rule="evenodd"/>
<path d="M184.3 165.2h.7v28.5h-.7z" fill-rule="evenodd"/>
<path d="M178.7 123.7h.7v3.9h-.7z" fill-rule="evenodd"/>
<path d="M184.6 123.7h.7v3.9h-.7z" fill-rule="evenodd"/>
<path d="M177.1 128.4v23.9l3.4 3.1h3l3.4-3v-24l-3.4-1.9h-3zM184.7 147.3h1.6v2.8l-2.5 2.2v-.5a1.3 1.3 0 0 0 .9-1zM184.7 141.3h1.6v5.3h-1.6zM184.7 135.3h1.6v5.3h-1.6zM183.8 129.6l2.5 2.2v2.8h-1.6v-3.5a1.3 1.3 0 0 0-.9-1zM177.7 131.8l2.5-2.2v.5a1.3 1.3 0 0 0-.9 1v3.5h-1.6zM177.7 135.3h1.6v5.3h-1.6zM177.7 141.3h1.6v5.3h-1.6zM177.7 147.3h1.6v3.5a1.3 1.3 0 0 0 .9 1v.5l-2.5-2.2zM180.7 153.3h2.7v1.5h-2.7zM177.7 150.8l2.5 2.2v1.4l-2.5-2.2zM180.7 127.1h2.7v1.6h-2.7zM183.8 127.4l2.5 1.4v2.1l-2.5-2.1zM183.8 153v1.4l2.5-2.2v-1.4zM177.7 128.8v2.1l2.5-2.1v-1.4z" fill-rule="evenodd"/>
<path d="M169 123.7h.7v25.2h-.7z" fill-rule="evenodd"/>
<path d="M175 123.7h.7v25.2h-.7z" fill-rule="evenodd"/>
<path d="M184.3 154.5h.7v1.8h-.7z" fill-rule="evenodd"/>
<path d="M184.3 158.1h.7v1.8h-.7z" fill-rule="evenodd"/>
<path d="M184.3 161.6h.7v1.9h-.7z" fill-rule="evenodd"/>
<path d="M178.3 154.5h.7v1.8h-.7z" fill-rule="evenodd"/>
<path d="M178.3 158.1h.7v1.8h-.7z" fill-rule="evenodd"/>
<path d="M178.3 161.6h.7v1.9h-.7z" fill-rule="evenodd"/>
</g>
<g fill="none" stroke="#231f20" stroke-width=".21">
<path d="M150.5 136.2h5v5h-5zM150.5 131.2h5v5h-5zM150.5 126.2h5v5h-5zM150.5 121.2h5v5h-5zM155.5 136.2h5v5h-5zM155.5 131.2h5v5h-5zM155.5 126.2h5v5h-5zM155.5 121.2h5v5h-5zM160.5 136.2h5v5h-5zM160.5 131.2h5v5h-5zM160.5 126.2h5v5h-5zM160.5 121.2h5v5h-5z"/>
<path d="M165.5 136.2h5v5h-5zM165.5 131.2h5v5h-5zM165.5 126.2h5v5h-5zM165.5 121.2h5v5h-5zM170.5 136.2h5v5h-5zM170.5 131.2h5v5h-5zM170.5 126.2h5v5h-5zM170.5 121.2h5v5h-5zM175.5 136.2h5v5h-5zM175.5 131.2h5v5h-5zM175.5 126.2h5v5h-5zM175.5 121.2h5v5h-5z"/>
<path d="M180.5 136.2h5v5h-5zM180.5 131.2h5v5h-5zM180.5 126.2h5v5h-5zM180.5 121.2h5v5h-5zM185.5 136.2h5v5h-5zM185.5 131.2h5v5h-5zM185.5 126.2h5v5h-5zM185.5 121.2h5v5h-5zM190.5 136.2h5v5h-5zM190.5 131.2h5v5h-5zM190.5 126.2h5v5h-5zM190.5 121.2h5v5h-5z"/>
<path d="M150.5 151.2h5v5h-5zM150.5 156.2h5v5h-5zM150.5 146.2h5v5h-5zM150.5 141.2h5v5h-5zM155.5 151.2h5v5h-5zM155.5 156.2h5v5h-5zM155.5 146.2h5v5h-5zM155.5 141.2h5v5h-5zM160.5 151.2h5v5h-5zM160.5 156.2h5v5h-5zM160.5 146.2h5v5h-5zM160.5 141.2h5v5h-5z"/>
<path d="M165.5 151.2h5v5h-5zM165.5 156.2h5v5h-5zM165.5 146.2h5v5h-5zM165.5 141.2h5v5h-5zM170.5 151.2h5v5h-5zM170.5 156.2h5v5h-5zM170.5 146.2h5v5h-5zM170.5 141.2h5v5h-5zM175.5 151.2h5v5h-5zM175.5 156.2h5v5h-5zM175.5 146.2h5v5h-5zM175.5 141.2h5v5h-5z"/>
<path d="M180.5 151.2h5v5h-5zM180.5 156.2h5v5h-5zM180.5 146.2h5v5h-5zM180.5 141.2h5v5h-5zM185.5 151.2h5v5h-5zM185.5 156.2h5v5h-5zM185.5 146.2h5v5h-5zM185.5 141.2h5v5h-5zM190.5 151.2h5v5h-5zM190.5 156.2h5v5h-5zM190.5 146.2h5v5h-5zM190.5 141.2h5v5h-5z"/>
<path d="M150.5 161.2h5v5h-5zM150.5 166.2h5v5h-5zM150.5 171.2h5v5h-5zM150.5 176.2h5v5h-5zM155.5 161.2h5v5h-5zM155.5 166.2h5v5h-5zM155.5 171.2h5v5h-5zM155.5 176.2h5v5h-5zM160.5 161.2h5v5h-5zM160.5 166.2h5v5h-5zM160.5 171.2h5v5h-5zM160.5 176.2h5v5h-5z"/>
<path d="M165.5 161.2h5v5h-5zM165.5 166.2h5v5h-5zM165.5 171.2h5v5h-5zM165.5 176.2h5v5h-5zM170.5 161.2h5v5h-5zM170.5 166.2h5v5h-5zM170.5 171.2h5v5h-5zM170.5 176.2h5v5h-5zM175.5 161.2h5v5h-5zM175.5 166.2h5v5h-5zM175.5 171.2h5v5h-5zM175.5 176.2h5v5h-5z"/>
<path d="M180.5 161.2h5v5h-5zM180.5 166.2h5v5h-5zM180.5 171.2h5v5h-5zM180.5 176.2h5v5h-5zM185.5 161.2h5v5h-5zM185.5 166.2h5v5h-5zM185.5 171.2h5v5h-5zM185.5 176.2h5v5h-5zM190.5 161.2h5v5h-5zM190.5 166.2h5v5h-5zM190.5 171.2h5v5h-5zM190.5 176.2h5v5h-5z"/>
<path d="M150.5 181.2h5v5h-5zM150.5 186.2h5v5h-5zM150.5 191.2h5v5h-5zM155.5 181.2h5v5h-5zM155.5 186.2h5v5h-5zM155.5 191.2h5v5h-5zM160.5 181.2h5v5h-5zM160.5 186.2h5v5h-5zM160.5 191.2h5v5h-5zM165.5 181.2h5v5h-5zM165.5 186.2h5v5h-5zM165.5 191.2h5v5h-5z"/>
<path d="M170.5 181.2h5v5h-5zM170.5 186.2h5v5h-5zM170.5 191.2h5v5h-5zM175.5 181.2h5v5h-5zM175.5 186.2h5v5h-5zM175.5 191.2h5v5h-5zM180.5 181.2h5v5h-5zM180.5 186.2h5v5h-5zM180.5 191.2h5v5h-5zM185.5 181.2h5v5h-5zM185.5 186.2h5v5h-5zM185.5 191.2h5v5h-5z"/>
<path d="M190.5 181.2h5v5h-5zM190.5 186.2h5v5h-5zM190.5 191.2h5v5h-5zM178.8 281l-5.8 6.2"/>
</g>
<g font-size="7.1" fill="#231f20">
<text x="123.2" y="250.4">WARNING SIGN</text>
<text x="175.6" y="273.7">TC2017</text>
</g>
<text font-size="5.6" fill="#231f20" x="99.3" y="258.7">NO U-TURN ACROSS TRAM TRACKS</text>
<g font-size="4.2" fill="#231f20">
<text x="18.8" y="218.4">Colour Legend</text>
<text x="99.5" y="227.2">Note: This sign may be used to warn of the hazard of</text>
<text x="100.6" y="267.2">APPROVED AS OFFICIAL TRAFFIC SIGN</text>
<text x="174.7" y="285.6">A</text>
<text x="180.5" y="285.6">B</text>
</g>
<g font-size="3.9" fill="#231f20">
<text x="28.9" y="226.7">Black</text>
<text x="99.5" y="231.7">trams approaching from both directions for intersections</text>
<text x="28.9" y="234.8">Retroreflective yellow</text>
<text x="99.5" y="236">where U-turns are not permitted across tram tracks.</text>
</g>
<g font-size="3.5" fill="#231f20">
<text x="88" y="24.9">a</text>
<text x="125.5" y="30.6">r</text>
<text x="47.3" y="37.2">e</text>
<text x="55.1" y="42.1">d</text>
<text x="47" y="60.6">h</text>
<text x="47" y="81.4">g</text>
<text x="127.1" y="97">b</text>
<text x="48" y="118.6">f</text>
<text x="55" y="153.7">c</text>
<text x="47.3" y="156.2">e</text>
<text x="64" y="176.4">a</text>
<text x="74" y="176.4">b</text>
<text x="82.8" y="176.4">c</text>
<text x="90.1" y="176.4">d</text>
<text x="96.5" y="176.4">e</text>
<text x="105.7" y="176.4">f</text>
<text x="113.1" y="176.4">g</text>
<text x="120.2" y="176.4">h</text>
<text x="128.4" y="176.4">r</text>
<text x="46.5" y="181.9">SIZE A</text>
<text x="62" y="181.7">450</text>
<text x="72.1" y="181.7">950</text>
<text x="81.8" y="181.7">10</text>
<text x="89.1" y="181.7">30</text>
<text x="95.5" y="181.8">45</text>
<text x="103.3" y="181.7">525</text>
<text x="112.1" y="181.7">35</text>
<text x="118.2" y="181.8">300</text>
<text x="127" y="181.7">50</text>
<text x="46.5" y="187.2">SIZE B</text>
<text x="62" y="187.1">600</text>
<text x="71.1" y="187.1">1250</text>
<text x="81.8" y="187.1">10</text>
<text x="89.1" y="187.1">30</text>
<text x="95.5" y="187.1">60</text>
<text x="103.3" y="187.1">700</text>
<text x="112.1" y="187.1">30</text>
<text x="118.2" y="187.1">400</text>
<text x="127" y="187.1">50</text>
<text x="21.6" y="267.8">Department of Transport and Main Roads</text>
<text x="18.2" y="271.8">Infrastructure Management &amp; Delivery Division</text>
<text x="16.7" y="280.6">Designed</text>
<text x="42.7" y="280.6">Checked</text>
<text x="69.7" y="280.6">Scale</text>
<text x="98.5" y="281.3">PRINCIPAL ENGINEER</text>
<text x="154.7" y="276.2">03/08/18</text>
<text x="157.4" y="281.2">Date</text>
<text x="17" y="284.8">RH 08/18</text>
<text x="42.7" y="284.8">DJ 08/18</text>
<text x="69.7" y="285.2">Not to Scale</text>
<text x="98.5" y="284.8">(Traffic Engineering)</text>
</g>
</svg>
